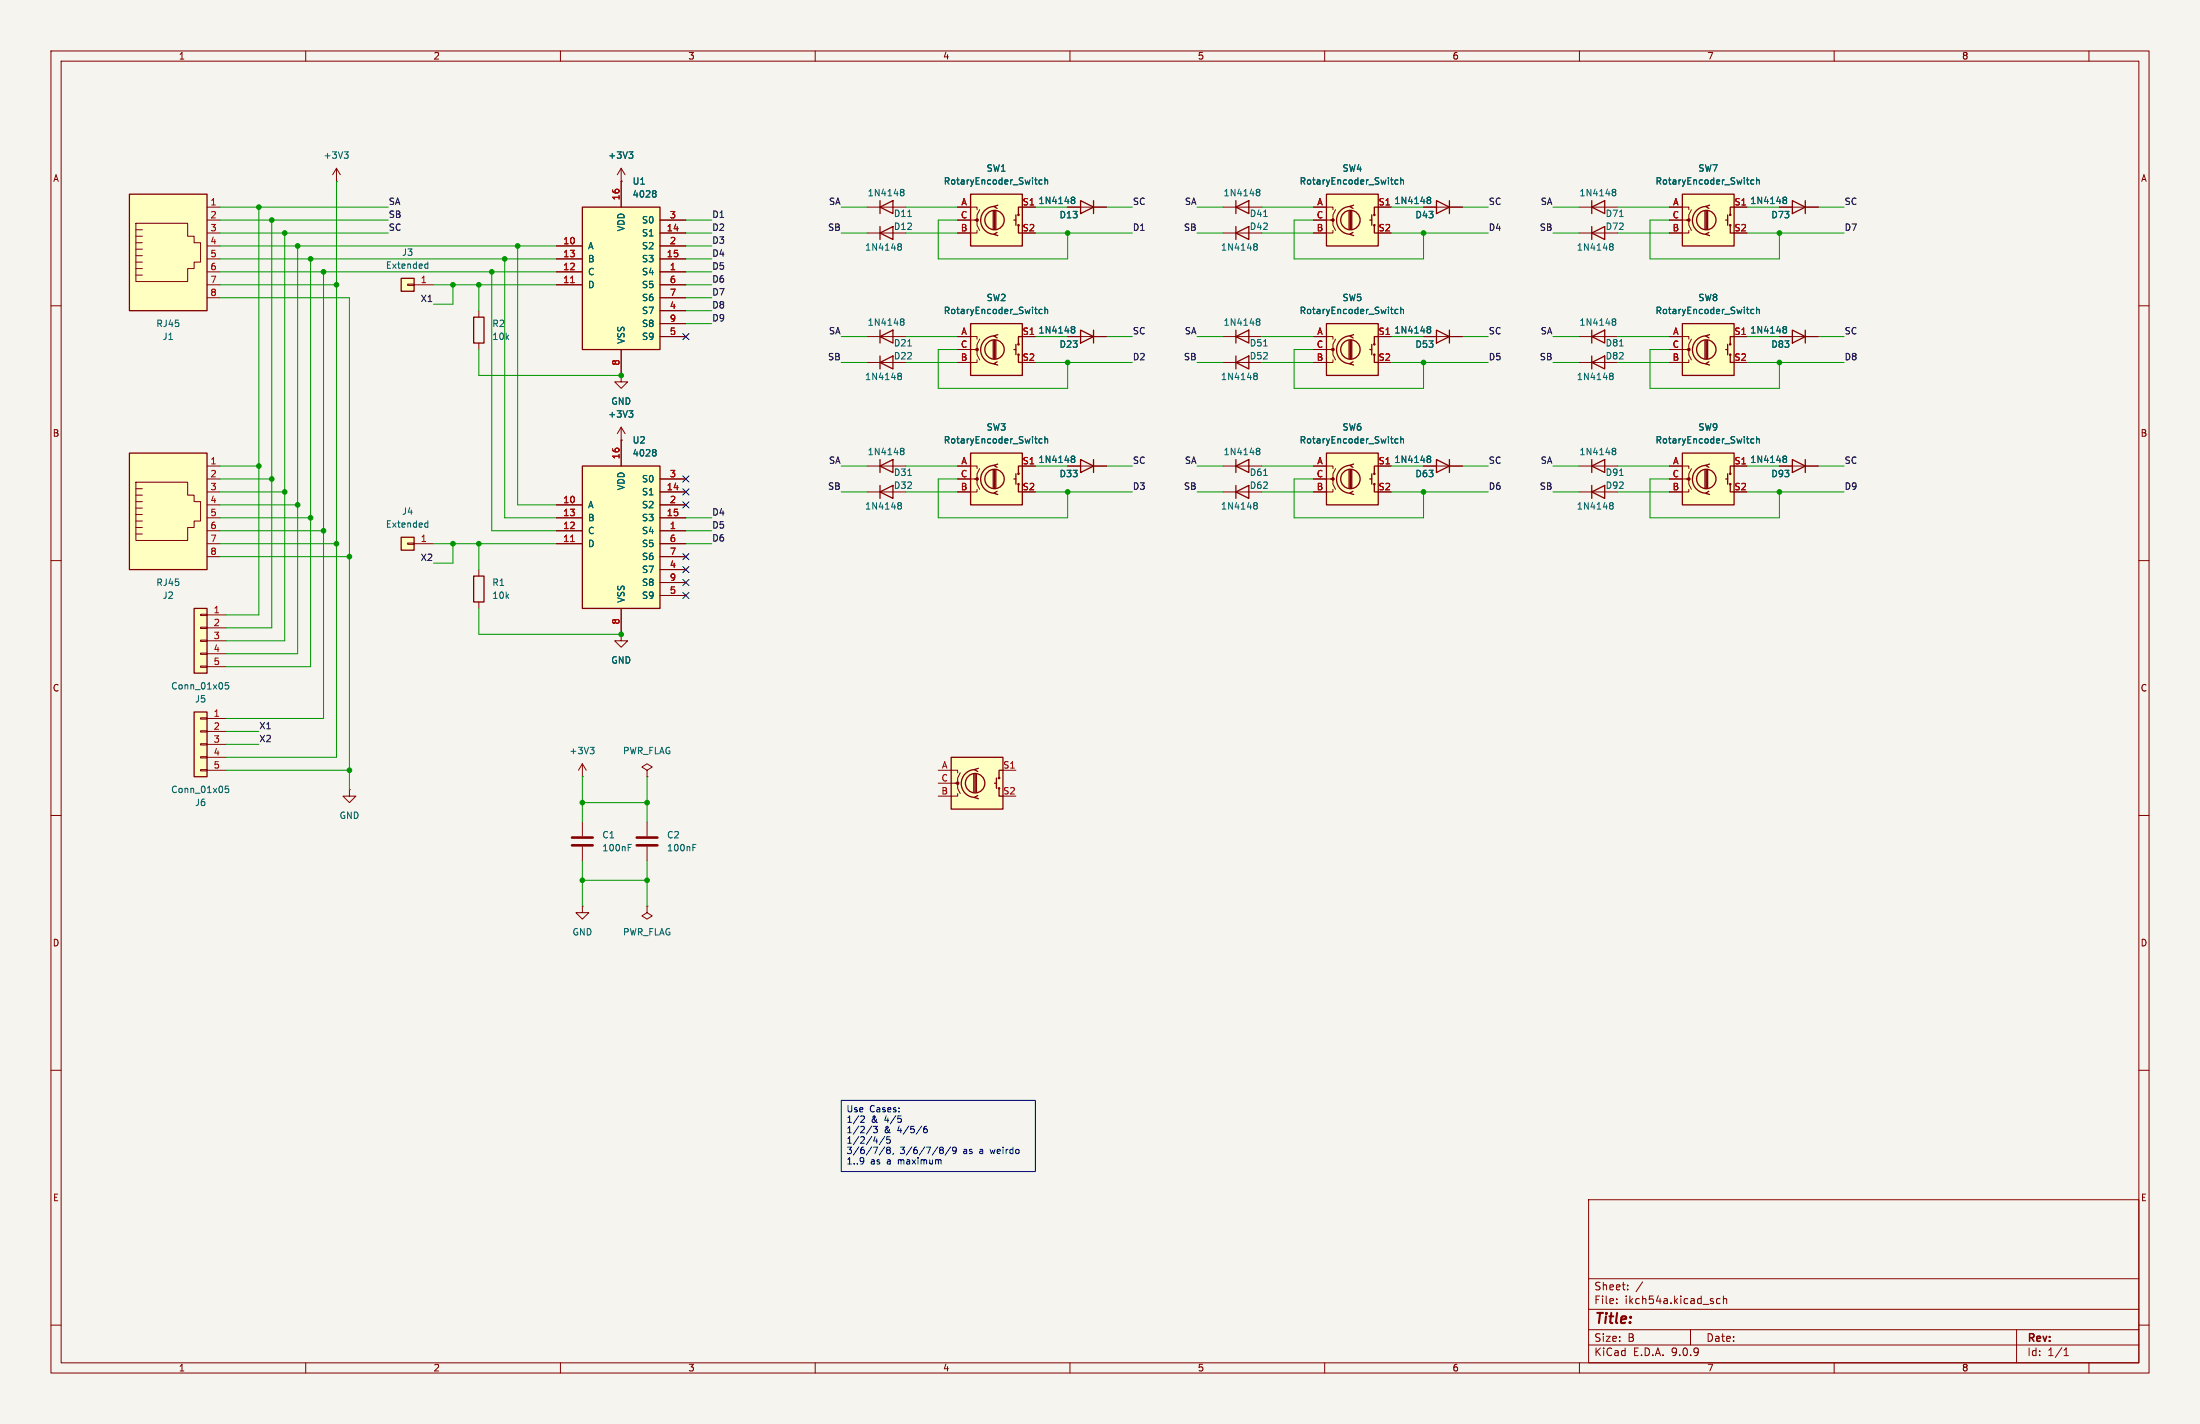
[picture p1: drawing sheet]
<svg xmlns="http://www.w3.org/2000/svg" width="432mm" height="279mm" viewBox="0 0 432 279" stroke-linecap="round" stroke-linejoin="round" font-family="sans-serif">
<path d="M0 0h431.8v279.4h-431.8z" fill="#f5f4ef" stroke="#f5f4ef" stroke-width=".2"/>
<g fill="none" stroke="#840000" stroke-width=".2">
<path d="M10 10h411.8v259.4h-411.8zM12 12h407.8v255.4h-407.8zM60 10v2M110 10v2M160 10v2M210 10v2M260 10v2M310 10v2M360 10v2M410 10v2M10 60h2M419.8 60h2"/>
<path d="M10 110h2M419.8 110h2M10 160h2M419.8 160h2M10 210h2M419.8 210h2M311.8 235.4h108v32h-108zM10 260h2M311.8 256.9h108M311.8 250.9h108M317.3 255.6v.2M317.3 254.9v.1"/>
<path d="M319.5 252.9v.2M319.5 252.2v.1M322.4 251.5l-1.3 1.9M337.6 254.9l-.4-.1-.3 .3 .1 .6h.6M338.3 254.9l.2-.1 .3 .1 .1 .9M338.3 254.3v1.5M419.8 260h2M60 267.4v2M110 267.4v2M160 267.4v2M210 267.4v2M260 267.4v2"/>
<path d="M310 267.4v2M311.8 263.9h108M311.8 260.9h108M331.8 260.9v3M360 267.4v2M395.8 260.9v6.5M405.1 266h.9M405.1 264.9l.4-.4v1.5M410 267.4v2"/>
</g>
<path d="M190.5 63.5h10.2v10.2h-10.2z" fill="#ffffc2"/>
<g fill="none" stroke="#840000" stroke-width=".25">
<path d="M190.5 63.5h10.2v10.2h-10.2zM194.9 66.8v3.6M195.2 65.9a2.73 2.73 0 0 0-2.7 2.7 2.73 2.73 0 0 0 2.7 2.8M195.2 66.8v3.6M195.5 66.8v3.6M195.7 71l-.6 .4 .7 .2M195.8 65.7l-.7 .2 .6 .4M199 68.6h.4M199.4 67.6v2M199.9 69.6v1.5h.8M200.7 66h-.8v1.6"/>
<circle cx="195.2" cy="68.6" r="1.9"/>
<circle cx="199.9" cy="67.6" r=".13"/>
<circle cx="199.9" cy="69.6" r=".13"/>
</g>
<path d="M188 66h3.8v.5M188 68.6h3.8v1l.5 1M191.8 70.6v.5h-3.8M192.3 66.5l-.5 1.1v1h-.5M200.7 66h2.5" fill="none" stroke="#840000" stroke-width=".2"/>
<circle cx="191.8" cy="68.6" r=".25" fill="#840000" stroke="#840000" stroke-width=".2"/>
<path d="M204.5 60.8l-.3-.1-.3 .2 .1 .6h.5M205.1 60.8h.5v.7M205.1 60.3v1.2" fill="none" stroke="#006464" stroke-width=".2"/>
<path d="M78.7 105.4h2.6v2.6h-2.6z" fill="#ffffc2"/>
<path d="M78.7 105.4h2.6v2.6h-2.6z" fill="none" stroke="#840000" stroke-width=".25"/>
<path d="M80 106.6h1.3v.2h-1.3zM81.3 106.7h3.8" fill="none" stroke="#840000" stroke-width=".2"/>
<path d="M83.6 102.6l.4 .1M84 102.2v1.2M84 103.4h-.4" fill="none" stroke="#006464" stroke-width=".2"/>
<path d="M260.3 88.9h10.2v10.2h-10.2z" fill="#ffffc2"/>
<g fill="none" stroke="#840000" stroke-width=".25">
<path d="M172.7 39.4v2.5M172.7 40.6l2.6-1.2v2.5zM260.3 88.9h10.2v10.2h-10.2zM264.8 92.2v3.6M265 91.3a2.73 2.73 0 0 0-2.7 2.7 2.73 2.73 0 0 0 2.7 2.8M265 92.2v3.6M265.3 92.2v3.6M265.6 96.4l-.7 .4 .8 .2M265.7 91.1l-.8 .2 .7 .4M268.9 94h.3M269.2 93v2M269.7 95v1.5h.8"/>
<path d="M270.5 91.4h-.8v1.6"/>
<circle cx="265" cy="94" r="1.9"/>
<circle cx="269.7" cy="95" r=".13"/>
<circle cx="269.7" cy="93" r=".13"/>
</g>
<path d="M170.2 40.6h7.6M257.8 91.4h3.8v.5M257.8 94h3.8v1l.5 1M261.6 96v.5h-3.8M262.1 91.9l-.5 1.1v1h-.5M270.5 91.4h2.5" fill="none" stroke="#840000" stroke-width=".2"/>
<circle cx="261.6" cy="94" r=".25" fill="#840000" stroke="#840000" stroke-width=".2"/>
<path d="M176.8 37.6l.2 .1M176.8 37.2h.4l.2 .1v.2l-.2 .2M177 37.7h.2M177 37.7l-.2 .1M177.2 37.7l.2 .2v.4l-.2 .1h-.4M178.2 42.5h.7M274.4 86.2l-.4-.1-.2 .2 .1 .6h.5M274.9 86.2h.5l.1 .7M274.9 85.7v1.2" fill="none" stroke="#006464" stroke-width=".2"/>
<path d="M38.1 119.4h2.5v12.7h-2.5z" fill="#ffffc2"/>
<path d="M212.1 39.4l2.5 1.2-2.5 1.3zM214.6 39.4v2.5M172.7 45.7l2.6-1.2v2.5zM172.7 44.5v2.5M172.7 66l2.6-1.2v2.5zM172.7 64.8v2.5M38.1 119.4h2.5v12.7h-2.5z" fill="none" stroke="#840000" stroke-width=".25"/>
<g fill="none" stroke="#840000" stroke-width=".2">
<path d="M170.2 45.7h5.1M209.5 40.6h7.7M170.2 66h7.6M39.4 120.5h1.2v.3h-1.2zM39.4 123.1h1.2v.2h-1.2zM39.4 125.6h1.2v.3h-1.2zM39.4 128.1h1.2v.3h-1.2zM39.4 130.7h1.2v.2h-1.2zM40.6 120.7h3.8M40.6 123.2h3.8M40.6 125.7h3.8M40.6 128.3h3.8"/>
<path d="M40.6 130.8h3.8"/>
</g>
<g fill="none" stroke="#006464" stroke-width=".2">
<path d="M210.4 39.2h.1M210.4 38.7h.3l.2 .1 .1 .2-.3 .2M210.5 39.2h.2M210.5 39.2l-.1 .1M210.7 39.2l.3 .3-.1 .3-.2 .1h-.3M176.3 48.3l.1 .1M176.3 47.9l.4-.1 .2 .1v.2l-.2 .3M176.4 48.4h.3M176.4 48.4h-.1M176.7 48.4l.2 .2v.4l-.2 .1-.4-.1M176.8 63l.2 .1M176.8 62.6h.4l.2 .1v.2l-.2 .2"/>
<path d="M177 63.1h.2M177 63.1l-.2 .1M177.2 63.1l.2 .2v.4l-.2 .1h-.4M178.2 67.9h.7M44.8 133.9h-.6v.6l.2-.1 .4 .1 .1 .2-.1 .4-.1 .1-.5-.1"/>
</g>
<path d="M190.5 38.1h10.2v10.2h-10.2z" fill="#ffffc2"/>
<g fill="none" stroke="#840000" stroke-width=".25">
<path d="M190.5 38.1h10.2v10.2h-10.2zM242.6 39.4v2.5M194.9 41.4v3.6M195.2 40.5a2.73 2.73 0 0 0-2.7 2.7 2.73 2.73 0 0 0 2.7 2.8M195.2 41.4v3.6M195.5 41.4v3.6M195.7 45.6l-.6 .4 .7 .2M195.8 40.3l-.7 .2 .6 .4M199 43.2h.4M199.4 42.2v2M199.9 44.2v1.5h.8M200.7 40.6h-.8v1.6"/>
<path d="M242.6 45.7l2.5-1.2v2.5zM242.6 40.6l2.5-1.2v2.5zM242.6 44.5v2.5M93 62.2h2v5.1h-2zM212.1 64.8l2.5 1.2-2.5 1.3zM214.6 64.8v2.5M281.9 90.2l2.6 1.2-2.6 1.3zM284.5 90.2v2.5"/>
<circle cx="195.2" cy="43.2" r="1.9"/>
<circle cx="199.9" cy="42.2" r=".13"/>
<circle cx="199.9" cy="44.2" r=".13"/>
</g>
<g fill="none" stroke="#840000" stroke-width=".2">
<path d="M66 35.6h.1M66 33l-.7 1.3M66 33l.8 1.3M66 33v2.6M188 40.6h3.8v.5M188 43.2h3.8v1l.5 1M191.8 45.2v.5h-3.8M192.3 41.1l-.5 1.1v1h-.5M200.7 40.6h2.5M240 40.6h7.6M240 45.7h5.1M94 61v1.2"/>
<path d="M94 67.3v1.3M209.5 66h7.7M279.4 91.4h7.6M114.3 152.4h.1M114.3 149.9l-.8 1.2M114.3 149.9l.8 1.2M114.3 149.9v2.5"/>
</g>
<circle cx="191.8" cy="43.2" r=".25" fill="#840000" stroke="#840000" stroke-width=".2"/>
<g fill="none" stroke="#006464" stroke-width=".2">
<path d="M67.6 29.8h.7l-.4 .5M68.1 30.3l.2 .2v.3l-.2 .3M204.5 35.4l-.3-.1-.3 .2 .1 .6h.5M205.1 35.4h.5v.7M205.1 34.9v1.2M246.7 37.6l.1 .1M246.7 37.2h.3l.2 .1 .1 .2-.3 .2M246.8 37.7h.2M246.8 37.7l-.1 .1M247 37.7l.3 .2-.1 .4-.2 .1h-.3M246.2 48.3l.1 .1M246.2 47.9l.3-.1 .2 .1 .1 .2-.3 .3"/>
<path d="M246.3 48.4h.2M246.3 48.4h-.1M246.5 48.4l.3 .2-.1 .4-.2 .1-.3-.1M248 42.5h.7M210.4 64.6h.1M210.4 64.1h.3l.2 .1 .1 .2-.3 .2M210.5 64.6h.2M210.5 64.6l-.1 .1M210.7 64.6l.3 .3-.1 .3-.2 .1h-.3M280.2 90h.1M280.2 89.5h.4l.2 .1v.2l-.2 .2M280.3 90h.3"/>
<path d="M280.3 90l-.1 .1M280.6 90l.2 .3v.3l-.2 .1h-.4M115.8 146.6h.8l-.4 .5M116.4 147.1l.2 .3v.3l-.2 .2"/>
</g>
<path d="M78.7 54.6h2.6v2.6h-2.6z" fill="#ffffc2"/>
<path d="M281.9 39.4l2.6 1.2-2.6 1.3zM284.5 39.4v2.5M78.7 54.6h2.6v2.6h-2.6zM281.9 64.8l2.6 1.2-2.6 1.3zM284.5 64.8v2.5" fill="none" stroke="#840000" stroke-width=".25"/>
<g fill="none" stroke="#840000" stroke-width=".2">
<path d="M121.9 35.6h.1M121.9 33v2.6M121.9 33l-.7 1.3M121.9 33l.8 1.3M80 55.8h1.3v.2h-1.3zM81.3 55.9h3.8M279.4 40.6h7.6M121.9 73.7v1.2h1.3l-1.3 1.3-1.3-1.3h1.3M121.9 73.7h.1M279.4 66h7.6M121.9 86.4h.1M121.9 83.8l-.7 1.3"/>
<path d="M121.9 83.8l.8 1.3M121.9 83.8v2.6M127 161.3v2.8M127 166.1v2.8"/>
</g>
<g fill="none" stroke="#006464" stroke-width=".2">
<path d="M123.4 29.8h.8l-.4 .5M124 30.3l.2 .2v.3l-.2 .3M280.2 39.2h.1M280.2 38.7h.4l.2 .1v.2l-.2 .2M280.3 39.2h.3M280.3 39.2l-.1 .1M280.6 39.2l.2 .3v.3l-.2 .1h-.4M83.6 51.8l.4 .1M84 51.4v1.2M84 52.6h-.4M280.2 64.1h.4l.2 .1v.2l-.2 .2M280.2 64.6h.1"/>
<path d="M280.3 64.6h.3M280.3 64.6l-.1 .1M280.6 64.6l.2 .3v.3l-.2 .1h-.4M123.4 80.6h.8l-.4 .5M124 81.1l.2 .2v.3l-.2 .3M136 166.3h.4M136 165.7h.6"/>
</g>
<path d="M125 164.3h4M125 165.9h4" fill="none" stroke="#840000" stroke-width=".51"/>
<path d="M25.4 88.9h15.2v22.9h-15.2z" fill="#ffffc2"/>
<g fill="none" stroke="#840000" stroke-width=".2">
<path d="M26.7 99.7h1.2M26.7 98.4h1.2M26.7 97.2h1.2M26.7 95.9h1.2M26.7 94.6h10.1v2.6h1.3v1.2h1.3v3.8h-1.3v1.3h-1.3v2.5h-10.1zM40.6 99.1h2.6M40.6 96.5h2.6M40.6 94h2.6M40.6 91.4h2.6M26.7 101h1.2M26.7 102.2h1.2M26.7 104.8h1.2"/>
<path d="M26.7 103.5h1.2M40.6 109.2h2.6M40.6 106.7h2.6M40.6 104.1h2.6M40.6 101.6h2.6"/>
</g>
<path d="M25.4 88.9h15.2v22.9h-15.2z" fill="none" stroke="#840000" stroke-width=".25"/>
<path d="M25.4 38.1h15.2v22.9h-15.2z" fill="#ffffc2"/>
<g fill="none" stroke="#840000" stroke-width=".2">
<path d="M26.7 50.2h1.2M26.7 48.9h1.2M26.7 47.6h1.2M26.7 46.4h1.2M26.7 45.1h1.2M26.7 43.8h10.1v2.6h1.3v1.2h1.3v3.8h-1.3v1.3h-1.3v2.5h-10.1zM26.7 51.4h1.2M26.7 54h1.2M26.7 52.7h1.2M40.6 58.4h2.6M40.6 55.9h2.6M40.6 53.3h2.6"/>
<path d="M40.6 50.8h2.6M40.6 48.3h2.6M40.6 45.7h2.6M40.6 43.2h2.6M40.6 40.6h2.6"/>
</g>
<path d="M25.4 38.1h15.2v22.9h-15.2z" fill="none" stroke="#840000" stroke-width=".25"/>
<path d="M114.3 40.6h15.2v28h-15.2z" fill="#ffffc2"/>
<path d="M114.3 40.6h15.2v28h-15.2zM351.8 90.2l2.5 1.2-2.5 1.3zM354.3 90.2v2.5" fill="none" stroke="#840000" stroke-width=".25"/>
<g fill="none" stroke="#840000" stroke-width=".2">
<path d="M121.9 35.6v5M109.2 48.3h5.1M109.2 50.8h5.1M109.2 53.3h5.1M109.2 55.9h5.1M129.5 48.3h5.1M129.5 50.8h5.1M129.5 53.3h5.1M129.5 55.9h5.1M129.5 43.2h5.1M129.5 45.7h5.1M129.5 58.4h5.1"/>
<path d="M121.9 68.6v5.1M129.5 61h5.1M129.5 63.5h5.1M129.5 66h5.1M349.2 91.4h7.7M114.3 177.8v1.3h1.3l-1.3 1.2-1.3-1.2h1.3M114.3 177.8h.1M114.3 161.3v2.8M114.3 166.1v2.8M127 177.8v1.3l1 .6-1 .6-1-.6 1-.6M127 177.8h.1"/>
</g>
<path d="M112 55.5h.7" fill="none" stroke="#a90000" stroke-width=".2"/>
<path d="M128.5 37.4l.3 .3-.3 .3 .3 .2v.2l-.3 .3M350.1 90h.1M350.1 89.5h.3l.2 .1 .1 .2-.3 .2M350.2 90h.2M350.2 90l-.1 .1M350.4 90l.3 .3-.1 .3-.2 .1h-.3M123.3 166.3h.4M123.3 165.7h.6" fill="none" stroke="#006464" stroke-width=".2"/>
<path d="M112.3 164.3h4M112.3 165.9h4" fill="none" stroke="#840000" stroke-width=".51"/>
<path d="M186.7 148.6h10.1v10.2h-10.1z" fill="#ffffc2"/>
<g fill="none" stroke="#840000" stroke-width=".25">
<path d="M242.6 71.1l2.5-1.2v2.5zM242.6 69.9v2.5M242.6 96.5l2.5-1.2v2.5zM242.6 95.3v2.5M186.7 148.6h10.1v10.2h-10.1zM191.1 151.9v3.5M191.4 151a2.73 2.73 0 0 0-2.7 2.7 2.73 2.73 0 0 0 2.7 2.8M191.4 151.9v3.5M191.6 151.9v3.5M191.9 156.1l-.6 .4 .7 .2M192 150.7l-.7 .3 .6 .4M195.2 153.7h.4"/>
<path d="M195.6 152.7v2M196.1 154.7v1.5h.7M196.8 151.1h-.7v1.6"/>
<circle cx="191.4" cy="153.7" r="1.9"/>
<circle cx="196.1" cy="154.7" r=".13"/>
<circle cx="196.1" cy="152.7" r=".13"/>
</g>
<path d="M240 71.1h5.1M240 96.5h5.1M121.9 124.5v1.2h1.3l-1.3 1.3-1.3-1.3h1.3M121.9 124.5h.1M127 151.1l1-.6-1-.6-1 .6 1 .6v1.3M127 152.4h.1M184.1 151.1h3.9v.5M184.1 153.7h3.9v1l.5 1M188 155.7v.5h-3.9M188.5 151.6l-.5 1.1v1h-.5M196.8 151.1h2.6" fill="none" stroke="#840000" stroke-width=".2"/>
<circle cx="188" cy="153.7" r=".25" fill="#840000" stroke="#840000" stroke-width=".2"/>
<path d="M246.2 73.7l.1 .1M246.2 73.3l.3-.1 .2 .1 .1 .2-.3 .3M246.3 73.8h.2M246.3 73.8h-.1M246.5 73.8l.3 .2-.1 .4-.2 .1-.3-.1M246.2 98.7l.3-.1 .2 .1 .1 .2-.3 .3M246.2 99.1l.1 .1M246.3 99.2h.2M246.3 99.2h-.1M246.5 99.2l.3 .2-.1 .4-.2 .1-.3-.1" fill="none" stroke="#006464" stroke-width=".2"/>
<path d="M38.1 139.7h2.5v12.7h-2.5z" fill="#ffffc2"/>
<path d="M242.6 91.4l2.5-1.2v2.5zM242.6 90.2v2.5M38.1 139.7h2.5v12.7h-2.5z" fill="none" stroke="#840000" stroke-width=".25"/>
<g fill="none" stroke="#840000" stroke-width=".2">
<path d="M240 91.4h7.6M39.4 140.8h1.2v.3h-1.2zM39.4 143.4h1.2v.2h-1.2zM39.4 145.9h1.2v.3h-1.2zM39.4 148.5h1.2v.2h-1.2zM39.4 151h1.2v.3h-1.2zM40.6 141h3.8M40.6 143.5h3.8M40.6 146.1h3.8M40.6 148.6h3.8M40.6 151.1h3.8M68.6 154.9v1.3h1.2l-1.2 1.3-1.3-1.3h1.3"/>
<path d="M68.6 154.9h.1"/>
</g>
<path d="M246.7 88.4l.1 .1M246.7 88h.3l.2 .1 .1 .2-.3 .2M246.8 88.5h.2M246.8 88.5l-.1 .1M247 88.5l.3 .2-.1 .4-.2 .1h-.3M248 93.3h.7M44.8 154.2h-.6v.7l.2-.2 .4 .1 .1 .2-.1 .4-.1 .1-.5-.1" fill="none" stroke="#006464" stroke-width=".2"/>
<path d="M114.3 91.4h15.2v28h-15.2z" fill="#ffffc2"/>
<path d="M312.4 71.1l2.6-1.2v2.5zM312.4 69.9v2.5M114.3 91.4h15.2v28h-15.2zM93 113h2v5.1h-2z" fill="none" stroke="#840000" stroke-width=".25"/>
<g fill="none" stroke="#840000" stroke-width=".2">
<path d="M309.9 71.1h5.1M109.2 99.1h5.1M121.9 86.4v5M129.5 99.1h5.1M129.5 94h5.1M129.5 96.5h5.1M94 111.8v1.2M94 118.1v1.3M109.2 101.6h5.1M109.2 104.1h5.1M109.2 106.7h5.1M121.9 119.4v5.1"/>
<path d="M129.5 101.6h5.1M129.5 104.1h5.1M129.5 106.7h5.1M129.5 109.2h5.1M129.5 111.8h5.1M129.5 114.3h5.1M129.5 116.8h5.1"/>
</g>
<path d="M112 106.3h.7" fill="none" stroke="#a90000" stroke-width=".2"/>
<path d="M316 73.7l.1 .1M316 73.3l.4-.1 .2 .1v.2l-.2 .3M316.1 73.8h.3M316.1 73.8h-.1M316.4 73.8l.2 .2v.4l-.2 .1-.4-.1M128.5 88.2l.3 .3-.3 .3 .3 .2v.2l-.3 .3" fill="none" stroke="#006464" stroke-width=".2"/>
<path d="M330.2 88.9h10.2v10.2h-10.2z" fill="#ffffc2"/>
<g fill="none" stroke="#840000" stroke-width=".25">
<path d="M312.4 39.4v2.5M351.8 39.4l2.5 1.2-2.5 1.3zM354.3 39.4v2.5M312.4 40.6l2.6-1.2v2.5zM312.4 45.7l2.6-1.2v2.5zM312.4 44.5v2.5M312.4 66l2.6-1.2v2.5zM312.4 64.8v2.5M351.8 64.8l2.5 1.2-2.5 1.3zM354.3 64.8v2.5M330.2 88.9h10.2v10.2h-10.2zM334.6 92.2v3.6"/>
<path d="M334.9 91.3a2.73 2.73 0 0 0-2.7 2.7 2.73 2.73 0 0 0 2.7 2.8M334.9 92.2v3.6M335.2 92.2v3.6M335.4 96.4l-.6 .4 .7 .2M335.5 91.1l-.7 .2 .6 .4M338.7 94h.4M339.1 93v2M339.6 95v1.5h.8M340.4 91.4h-.8v1.6"/>
<circle cx="334.9" cy="94" r="1.9"/>
<circle cx="339.6" cy="93" r=".13"/>
<circle cx="339.6" cy="95" r=".13"/>
</g>
<path d="M309.9 40.6h7.6M309.9 45.7h5.1M349.2 40.6h7.7M309.9 66h7.6M349.2 66h7.7M327.7 91.4h3.8v.5M327.7 94h3.8v1l.5 1M331.5 96v.5h-3.8M332 91.9l-.5 1.1v1h-.5M340.4 91.4h2.5" fill="none" stroke="#840000" stroke-width=".2"/>
<circle cx="331.5" cy="94" r=".25" fill="#840000" stroke="#840000" stroke-width=".2"/>
<g fill="none" stroke="#006464" stroke-width=".2">
<path d="M316.5 37.2h.4l.2 .1v.2l-.2 .2M316.5 37.6l.2 .1M316.7 37.7h.2M316.7 37.7l-.2 .1M316.9 37.7l.2 .2v.4l-.2 .1h-.4M350.1 38.7h.3l.2 .1 .1 .2-.3 .2M350.1 39.2h.1M350.2 39.2h.2M350.2 39.2l-.1 .1M350.4 39.2l.3 .3-.1 .3-.2 .1h-.3M316 48.3l.1 .1M316 47.9l.4-.1 .2 .1v.2l-.2 .3"/>
<path d="M316.1 48.4h.3M316.1 48.4h-.1M316.4 48.4l.2 .2v.4l-.2 .1-.4-.1M317.9 42.5h.7M316.5 63l.2 .1M316.5 62.6h.4l.2 .1v.2l-.2 .2M316.7 63.1h.2M316.7 63.1l-.2 .1M316.9 63.1l.2 .2v.4l-.2 .1h-.4M317.9 67.9h.7M350.1 64.6h.1M350.1 64.1h.3l.2 .1 .1 .2-.3 .2"/>
<path d="M350.2 64.6h.2M350.2 64.6l-.1 .1M350.4 64.6l.3 .3-.1 .3-.2 .1h-.3M344.2 86.2l-.3-.1-.3 .2 .1 .6h.5M344.8 86.2h.5v.7M344.8 85.7v1.2"/>
</g>
<path d="M330.2 63.5h10.2v10.2h-10.2z" fill="#ffffc2"/>
<g fill="none" stroke="#840000" stroke-width=".25">
<path d="M330.2 63.5h10.2v10.2h-10.2zM334.6 66.8v3.6M334.9 65.9a2.73 2.73 0 0 0-2.7 2.7 2.73 2.73 0 0 0 2.7 2.8M334.9 66.8v3.6M335.2 66.8v3.6M335.4 71l-.6 .4 .7 .2M335.5 65.7l-.7 .2 .6 .4M338.7 68.6h.4M339.1 67.6v2M339.6 69.6v1.5h.8M340.4 66h-.8v1.6"/>
<circle cx="334.9" cy="68.6" r="1.9"/>
<circle cx="339.6" cy="67.6" r=".13"/>
<circle cx="339.6" cy="69.6" r=".13"/>
</g>
<path d="M327.7 66h3.8v.5M327.7 68.6h3.8v1l.5 1M331.5 70.6v.5h-3.8M332 66.5l-.5 1.1v1h-.5M340.4 66h2.5" fill="none" stroke="#840000" stroke-width=".2"/>
<circle cx="331.5" cy="68.6" r=".25" fill="#840000" stroke="#840000" stroke-width=".2"/>
<path d="M344.2 60.8l-.3-.1-.3 .2 .1 .6h.5M344.8 60.8h.5v.7M344.8 60.3v1.2" fill="none" stroke="#006464" stroke-width=".2"/>
<path d="M330.2 38.1h10.2v10.2h-10.2z" fill="#ffffc2"/>
<g fill="none" stroke="#840000" stroke-width=".25">
<path d="M330.2 38.1h10.2v10.2h-10.2zM334.6 41.4v3.6M334.9 40.5a2.73 2.73 0 0 0-2.7 2.7 2.73 2.73 0 0 0 2.7 2.8M334.9 41.4v3.6M335.2 41.4v3.6M335.4 45.6l-.6 .4 .7 .2M335.5 40.3l-.7 .2 .6 .4M338.7 43.2h.4M339.1 42.2v2M339.6 44.2v1.5h.8M340.4 40.6h-.8v1.6"/>
<circle cx="334.9" cy="43.2" r="1.9"/>
<circle cx="339.6" cy="42.2" r=".13"/>
<circle cx="339.6" cy="44.2" r=".13"/>
</g>
<path d="M327.7 40.6h3.8v.5M327.7 43.2h3.8v1l.5 1M331.5 45.2v.5h-3.8M332 41.1l-.5 1.1v1h-.5M340.4 40.6h2.5" fill="none" stroke="#840000" stroke-width=".2"/>
<circle cx="331.5" cy="43.2" r=".25" fill="#840000" stroke="#840000" stroke-width=".2"/>
<path d="M344.2 35.4l-.3-.1-.3 .2 .1 .6h.5M344.8 35.4h.5v.7M344.8 34.9v1.2" fill="none" stroke="#006464" stroke-width=".2"/>
<path d="M190.5 88.9h10.2v10.2h-10.2z" fill="#ffffc2"/>
<g fill="none" stroke="#840000" stroke-width=".25">
<path d="M190.5 88.9h10.2v10.2h-10.2zM194.9 92.2v3.6M195.2 91.3a2.73 2.73 0 0 0-2.7 2.7 2.73 2.73 0 0 0 2.7 2.8M195.2 92.2v3.6M195.5 92.2v3.6M195.7 96.4l-.6 .4 .7 .2M195.8 91.1l-.7 .2 .6 .4M199 94h.4M199.4 93v2M199.9 95v1.5h.8M200.7 91.4h-.8v1.6M212.1 90.2l2.5 1.2-2.5 1.3z"/>
<path d="M214.6 90.2v2.5M312.4 91.4l2.6-1.2v2.5zM312.4 90.2v2.5"/>
<circle cx="195.2" cy="94" r="1.9"/>
<circle cx="199.9" cy="95" r=".13"/>
<circle cx="199.9" cy="93" r=".13"/>
</g>
<path d="M188 91.4h3.8v.5M188 94h3.8v1l.5 1M191.8 96v.5h-3.8M192.3 91.9l-.5 1.1v1h-.5M200.7 91.4h2.5M209.5 91.4h7.7M309.9 91.4h7.6" fill="none" stroke="#840000" stroke-width=".2"/>
<circle cx="191.8" cy="94" r=".25" fill="#840000" stroke="#840000" stroke-width=".2"/>
<g fill="none" stroke="#006464" stroke-width=".2">
<path d="M204.5 86.2l-.3-.1-.3 .2 .1 .6h.5M205.1 86.2h.5v.7M205.1 85.7v1.2M210.4 90h.1M210.4 89.5h.3l.2 .1 .1 .2-.3 .2M210.5 90h.2M210.5 90l-.1 .1M210.7 90l.3 .3-.1 .3-.2 .1h-.3M316.5 88.4l.2 .1M316.5 88h.4l.2 .1v.2l-.2 .2M316.7 88.5h.2M316.7 88.5l-.2 .1"/>
<path d="M316.9 88.5l.2 .2v.4l-.2 .1h-.4M317.9 93.3h.7"/>
</g>
<path d="M260.3 63.5h10.2v10.2h-10.2z" fill="#ffffc2"/>
<g fill="none" stroke="#840000" stroke-width=".25">
<path d="M260.3 63.5h10.2v10.2h-10.2zM264.8 66.8v3.6M265 65.9a2.73 2.73 0 0 0-2.7 2.7 2.73 2.73 0 0 0 2.7 2.8M265 66.8v3.6M265.3 66.8v3.6M265.6 71l-.7 .4 .8 .2M265.7 65.7l-.8 .2 .7 .4M268.9 68.6h.3M269.2 67.6v2M269.7 69.6v1.5h.8M270.5 66h-.8v1.6"/>
<circle cx="265" cy="68.6" r="1.9"/>
<circle cx="269.7" cy="67.6" r=".13"/>
<circle cx="269.7" cy="69.6" r=".13"/>
</g>
<path d="M257.8 66h3.8v.5M257.8 68.6h3.8v1l.5 1M261.6 70.6v.5h-3.8M262.1 66.5l-.5 1.1v1h-.5M270.5 66h2.5" fill="none" stroke="#840000" stroke-width=".2"/>
<circle cx="261.6" cy="68.6" r=".25" fill="#840000" stroke="#840000" stroke-width=".2"/>
<path d="M274.4 60.8l-.4-.1-.2 .2 .1 .6h.5M274.9 60.8h.5l.1 .7M274.9 60.3v1.2" fill="none" stroke="#006464" stroke-width=".2"/>
<path d="M260.3 38.1h10.2v10.2h-10.2z" fill="#ffffc2"/>
<g fill="none" stroke="#840000" stroke-width=".25">
<path d="M260.3 38.1h10.2v10.2h-10.2zM264.8 41.4v3.6M265 40.5a2.73 2.73 0 0 0-2.7 2.7 2.73 2.73 0 0 0 2.7 2.8M265 41.4v3.6M265.3 41.4v3.6M265.6 45.6l-.7 .4 .8 .2M265.7 40.3l-.8 .2 .7 .4M268.9 43.2h.3M269.2 42.2v2M269.7 44.2v1.5h.8M270.5 40.6h-.8v1.6M172.7 71.1l2.6-1.2v2.5z"/>
<path d="M172.7 69.9v2.5M242.6 66l2.5-1.2v2.5zM242.6 64.8v2.5M172.7 91.4l2.6-1.2v2.5zM172.7 96.5l2.6-1.2v2.5zM172.7 90.2v2.5M172.7 95.3v2.5M312.4 96.5l2.6-1.2v2.5zM312.4 95.3v2.5"/>
<circle cx="265" cy="43.2" r="1.9"/>
<circle cx="269.7" cy="42.2" r=".13"/>
<circle cx="269.7" cy="44.2" r=".13"/>
</g>
<g fill="none" stroke="#840000" stroke-width=".2">
<path d="M121.9 35.6h.1M121.9 35.6v5M109.2 48.3h5.1M109.2 50.8h5.1M109.2 53.3h5.1M109.2 55.9h5.1M129.5 43.2h5.1M129.5 45.7h5.1M129.5 48.3h5.1M129.5 50.8h5.1M129.5 53.3h5.1M129.5 55.9h5.1"/>
<path d="M129.5 58.4h5.1M188 40.6h2.5M188 43.2h2.5M188 45.7h2.5M200.7 40.6h2.5M209.5 40.6h2.6M214.6 40.6h2.6M257.8 40.6h3.8v.5M257.8 43.2h3.8v1l.5 1M261.6 45.2v.5h-3.8M262.1 41.1l-.5 1.1v1h-.5M270.5 40.6h2.5"/>
<path d="M279.4 40.6h2.5M284.5 40.6h2.5M327.7 40.6h2.5M327.7 43.2h2.5M327.7 45.7h2.5M340.4 40.6h2.5M349.2 40.6h2.6M354.3 40.6h2.6M121.9 73.7h.1M121.9 68.6v5.1M129.5 66h5.1M129.5 61h5.1"/>
<path d="M129.5 63.5h5.1M170.2 71.1h5.1M188 66h2.5M188 71.1h2.5M188 68.6h2.5M200.7 66h2.5M209.5 66h2.6M214.6 66h2.6M240 66h7.6M257.8 66h2.5M257.8 71.1h2.5M257.8 68.6h2.5"/>
<path d="M270.5 66h2.5M279.4 66h2.5M284.5 66h2.5M327.7 66h2.5M327.7 71.1h2.5M327.7 68.6h2.5M340.4 66h2.5M349.2 66h2.6M354.3 66h2.6M109.2 99.1h5.1M121.9 86.4h.1M121.9 86.4v5"/>
<path d="M129.5 96.5h5.1M129.5 99.1h5.1M129.5 94h5.1M170.2 96.5h5.1M170.2 91.4h7.6M188 96.5h2.5M188 91.4h2.5M188 94h2.5M200.7 91.4h2.5M209.5 91.4h2.6M214.6 91.4h2.6M257.8 96.5h2.5"/>
<path d="M257.8 91.4h2.5M257.8 94h2.5M270.5 91.4h2.5M279.4 91.4h2.5M284.5 91.4h2.5M309.9 96.5h5.1M327.7 96.5h2.5M327.7 91.4h2.5M327.7 94h2.5M340.4 91.4h2.5M349.2 91.4h2.6M354.3 91.4h2.6"/>
<path d="M109.2 101.6h5.1M109.2 104.1h5.1M109.2 106.7h5.1M121.9 119.4v5.1M129.5 101.6h5.1M129.5 104.1h5.1M129.5 106.7h5.1M129.5 109.2h5.1M129.5 111.8h5.1M129.5 114.3h5.1M129.5 116.8h5.1M121.9 124.5h.1"/>
</g>
<circle cx="261.6" cy="43.2" r=".25" fill="#840000" stroke="#840000" stroke-width=".2"/>
<g fill="none" stroke="#006464" stroke-width=".2">
<path d="M123.4 29.8h.8l-.4 .5M124 30.3l.2 .2v.3l-.2 .3M128.5 37.4l.3 .3-.3 .3 .3 .2v.2l-.3 .3M204.5 35.4l-.3-.1-.3 .2 .1 .6h.5M205.1 35.4h.5v.7M205.1 34.9v1.2M210.4 39.2h.1M210.4 38.7h.3l.2 .1 .1 .2-.3 .2M210.5 39.2h.2M210.5 39.2l-.1 .1M210.7 39.2l.3 .3-.1 .3-.2 .1h-.3M274.4 35.4l-.4-.1-.2 .2 .1 .6h.5"/>
<path d="M274.9 35.4h.5l.1 .7M274.9 34.9v1.2M280.2 38.7h.4l.2 .1v.2l-.2 .2M280.2 39.2h.1M280.3 39.2h.3M280.3 39.2l-.1 .1M280.6 39.2l.2 .3v.3l-.2 .1h-.4M344.2 35.4l-.3-.1-.3 .2 .1 .6h.5M344.8 35.4h.5v.7M344.8 34.9v1.2M350.1 38.7h.3l.2 .1 .1 .2-.3 .2M350.1 39.2h.1"/>
<path d="M350.2 39.2h.2M350.2 39.2l-.1 .1M350.4 39.2l.3 .3-.1 .3-.2 .1h-.3M176.3 73.7l.1 .1M176.3 73.3l.4-.1 .2 .1v.2l-.2 .3M176.4 73.8h.3M176.4 73.8h-.1M176.7 73.8l.2 .2v.4l-.2 .1-.4-.1M204.5 60.8l-.3-.1-.3 .2 .1 .6h.5M205.1 60.3v1.2M205.1 60.8h.5v.7M210.4 64.1h.3l.2 .1 .1 .2-.3 .2"/>
<path d="M210.4 64.6h.1M210.5 64.6h.2M210.5 64.6l-.1 .1M210.7 64.6l.3 .3-.1 .3-.2 .1h-.3M246.7 63l.1 .1M246.7 62.6h.3l.2 .1 .1 .2-.3 .2M246.8 63.1h.2M246.8 63.1l-.1 .1M247 63.1l.3 .2-.1 .4-.2 .1h-.3M248 67.9h.7M274.4 60.8l-.4-.1-.2 .2 .1 .6h.5M274.9 60.3v1.2"/>
<path d="M274.9 60.8h.5l.1 .7M280.2 64.1h.4l.2 .1v.2l-.2 .2M280.2 64.6h.1M280.3 64.6h.3M280.3 64.6l-.1 .1M280.6 64.6l.2 .3v.3l-.2 .1h-.4M344.2 60.8l-.3-.1-.3 .2 .1 .6h.5M344.8 60.8h.5v.7M344.8 60.3v1.2M350.1 64.1h.3l.2 .1 .1 .2-.3 .2M350.1 64.6h.1M350.2 64.6h.2"/>
<path d="M350.2 64.6l-.1 .1M350.4 64.6l.3 .3-.1 .3-.2 .1h-.3M123.4 80.6h.8l-.4 .5M124 81.1l.2 .2v.3l-.2 .3M128.5 88.2l.3 .3-.3 .3 .3 .2v.2l-.3 .3M176.3 98.7l.4-.1 .2 .1v.2l-.2 .3M176.3 99.1l.1 .1M176.4 99.2h.3M176.4 99.2h-.1M176.7 99.2l.2 .2v.4l-.2 .1-.4-.1M176.8 88.4l.2 .1M176.8 88h.4l.2 .1v.2l-.2 .2"/>
<path d="M177 88.5h.2M177 88.5l-.2 .1M177.2 88.5l.2 .2v.4l-.2 .1h-.4M178.2 93.3h.7M204.5 86.2l-.3-.1-.3 .2 .1 .6h.5M205.1 86.2h.5v.7M205.1 85.7v1.2M210.4 89.5h.3l.2 .1 .1 .2-.3 .2M210.4 90h.1M210.5 90h.2M210.5 90l-.1 .1M210.7 90l.3 .3-.1 .3-.2 .1h-.3"/>
<path d="M274.4 86.2l-.4-.1-.2 .2 .1 .6h.5M274.9 85.7v1.2M274.9 86.2h.5l.1 .7M280.2 90h.1M280.2 89.5h.4l.2 .1v.2l-.2 .2M280.3 90h.3M280.3 90l-.1 .1M280.6 90l.2 .3v.3l-.2 .1h-.4M316 98.7l.4-.1 .2 .1v.2l-.2 .3M316 99.1l.1 .1M316.1 99.2h.3M316.1 99.2h-.1"/>
<path d="M316.4 99.2l.2 .2v.4l-.2 .1-.4-.1M344.2 86.2l-.3-.1-.3 .2 .1 .6h.5M344.8 86.2h.5v.7M344.8 85.7v1.2M350.1 89.5h.3l.2 .1 .1 .2-.3 .2M350.1 90h.1M350.2 90h.2M350.2 90l-.1 .1M350.4 90l.3 .3-.1 .3-.2 .1h-.3"/>
</g>
<g fill="none" stroke="#009600" stroke-width=".2">
<path d="M66 35.6v113h-21.6M43.2 50.8h66M43.2 45.7h33M43.2 53.3h66M43.2 55.9h22.8M43.2 58.4h25.4v96.5M43.2 48.3h66M43.2 40.6h33M43.2 43.2h33M50.8 40.6v80.1h-6.4M53.3 43.2v80h-8.9M55.9 45.7v80h-11.5"/>
<path d="M58.4 48.3v80h-14M61 50.8v80h-16.6M63.5 53.3v87.7h-19.1M85.1 55.9h24.1M88.9 55.9v3.8h-3.8M94 55.9v5.1M96.5 53.3v50.8h12.7M99.1 50.8v50.8h10.1M101.6 48.3v50.8h7.6M134.6 50.8h5.1M134.6 45.7h5.1M134.6 53.3h5.1"/>
<path d="M134.6 55.9h5.1M134.6 58.4h5.1M134.6 48.3h5.1M134.6 43.2h5.1M165.1 45.7h5.1M165.1 40.6h5.1M177.8 45.7h10.2M177.8 40.6h10.2M188 43.2h-3.9v7.6h25.4v-5.1M203.2 45.7h19M203.2 40.6h6.3M217.2 40.6h5"/>
<path d="M234.9 45.7h5.1M234.9 40.6h5.1M247.6 45.7h10.2M247.6 40.6h10.2M257.8 43.2h-3.8v7.6h25.4v-5.1M273 45.7h19.1M273 40.6h6.4M287 40.6h5.1M304.8 45.7h5.1M304.8 40.6h5.1M317.5 45.7h10.2M317.5 40.6h10.2"/>
<path d="M327.7 43.2h-3.9v7.6h25.4v-5.1M342.9 45.7h19M342.9 40.6h6.3M356.9 40.6h5M94 68.6v5.1h27.9M134.6 61h5.1M134.6 63.5h5.1M165.1 71.1h5.1M165.1 66h5.1M177.8 71.1h10.2M177.8 66h10.2M188 68.6h-3.9v7.6h25.4v-5.1"/>
<path d="M203.2 71.1h19M203.2 66h6.3M217.2 66h5M234.9 71.1h5.1M234.9 66h5.1M247.6 71.1h10.2M247.6 66h10.2M257.8 68.6h-3.8v7.6h25.4v-5.1M273 71.1h19.1M273 66h6.4M287 66h5.1M304.8 71.1h5.1"/>
<path d="M304.8 66h5.1M317.5 71.1h10.2M317.5 66h10.2M327.7 68.6h-3.9v7.6h25.4v-5.1M342.9 71.1h19M342.9 66h6.3M356.9 66h5M43.2 96.5h12.7M43.2 91.4h7.6M43.2 94h10.1M43.2 99.1h15.2M165.1 96.5h5.1"/>
<path d="M165.1 91.4h5.1M177.8 96.5h10.2M177.8 91.4h10.2M188 94h-3.9v7.6h25.4v-5.1M203.2 96.5h19M203.2 91.4h6.3M217.2 91.4h5M234.9 96.5h5.1M234.9 91.4h5.1M247.6 96.5h10.2M247.6 91.4h10.2M257.8 94h-3.8v7.6h25.4v-5.1"/>
<path d="M273 96.5h19.1M273 91.4h6.4M287 91.4h5.1M304.8 96.5h5.1M304.8 91.4h5.1M317.5 96.5h10.2M317.5 91.4h10.2M327.7 94h-3.9v7.6h25.4v-5.1M342.9 96.5h19M342.9 91.4h6.3M356.9 91.4h5M43.2 101.6h17.8"/>
<path d="M43.2 106.7h22.8M43.2 104.1h20.3M43.2 109.2h25.4M85.1 106.7h24.1M88.9 106.7v3.8h-3.8M94 106.7v5.1M94 119.4v5.1h27.9M134.6 101.6h5.1M134.6 106.7h5.1M134.6 104.1h5.1M44.4 146.1h6.4M44.4 143.5h6.4"/>
<path d="M44.4 151.1h24.2M114.3 152.4v8.9M114.3 157.5h12.7M127 152.4v8.9M114.3 172.7h12.7M114.3 168.9v8.9M127 168.9v8.9"/>
</g>
<g fill="none" stroke="#000084" stroke-width=".2">
<path d="M134 65.4l1.2 1.2M135.2 65.4l-1.2 1.2M134 93.4l1.2 1.2M134 95.9l1.2 1.2M134 98.5l1.2 1.2M135.2 93.4l-1.2 1.2M135.2 95.9l-1.2 1.2M135.2 98.5l-1.2 1.2M134 108.6l1.2 1.2M134 111.2l1.2 1.2M134 113.7l1.2 1.2M134 116.2l1.2 1.2"/>
<path d="M135.2 108.6l-1.2 1.2M135.2 111.2l-1.2 1.2M135.2 113.7l-1.2 1.2M135.2 116.2l-1.2 1.2"/>
</g>
<g fill="none" stroke="#0000c2" stroke-width=".2">
<path d="M165.1 215.9h38.1v14h-38.1zM169.7 219.2l-.1 .3-.7 .7h.8M176.3 218.9h.6M176.7 219.4l.2 .3v.3l-.2 .2M171.1 220.9l-1.1 1.7M171.5 223.9h.8M172.1 223.5v.8M172.2 221l-.4 .5 .3 .1v.5l-.1 .2-.6-.2M173.7 223l-1.1 1.6M173.7 225l-1.1 1.7M174.1 223l-.1 .6 .2-.1 .4 .1 .1 .5-.2 .2-.5-.1M174.3 225.6l-.3-.2 .3-.3h.2l.2 .2-.2 .3"/>
<path d="M174.3 225.6l-.3 .3 .1 .3 .2 .2 .3-.1 .1-.2v-.2l-.2-.3M174.3 225.6h.2M175.3 226.3l-.1 .2M180.9 220.9l-1.1 1.7M181.9 221l-.4 .1-.2 .2v.7l.2 .3 .4-.2 .1-.4-.1-.2h-.4l-.2 .2M184.7 227.6v.8M184.7 225.6l-.3-.2 .3-.3h.2l.2 .2-.2 .3M184.7 225.6h.2M184.7 225.6l-.3 .3 .1 .3 .2 .2 .3-.1 .1-.2v-.2l-.2-.3M186.6 225l-1.1 1.7M187.7 225.6l-.3 .3-.3-.1-.1-.2v-.4l.4-.1 .3 .2-.1 .8-.2 .2-.3 .1"/>
</g>
<path d="M112 55.5h.7M112 106.3h.7" fill="none" stroke="#a90000" stroke-width=".2"/>
<g fill="#009600" stroke="#009600" stroke-width=".2">
<circle cx="94" cy="55.9" r=".46"/>
<circle cx="88.9" cy="55.9" r=".46"/>
<circle cx="101.6" cy="48.3" r=".46"/>
<circle cx="96.5" cy="53.3" r=".46"/>
<circle cx="99.1" cy="50.8" r=".46"/>
<circle cx="50.8" cy="40.6" r=".46"/>
<circle cx="53.3" cy="43.2" r=".46"/>
<circle cx="61" cy="50.8" r=".46"/>
<circle cx="58.4" cy="48.3" r=".46"/>
<circle cx="55.9" cy="45.7" r=".46"/>
<circle cx="63.5" cy="53.3" r=".46"/>
<circle cx="121.9" cy="124.5" r=".46"/>
<circle cx="94" cy="106.7" r=".46"/>
<circle cx="68.6" cy="151.1" r=".46"/>
<circle cx="68.6" cy="109.2" r=".46"/>
<circle cx="61" cy="101.6" r=".46"/>
<circle cx="63.5" cy="104.1" r=".46"/>
<circle cx="66" cy="106.7" r=".46"/>
<circle cx="55.9" cy="96.5" r=".46"/>
<circle cx="53.3" cy="94" r=".46"/>
<circle cx="58.4" cy="99.1" r=".46"/>
<circle cx="50.8" cy="91.4" r=".46"/>
<circle cx="66" cy="55.9" r=".46"/>
<circle cx="121.9" cy="73.7" r=".46"/>
<circle cx="88.9" cy="106.7" r=".46"/>
<circle cx="114.3" cy="172.7" r=".46"/>
<circle cx="114.3" cy="157.5" r=".46"/>
<circle cx="127" cy="172.7" r=".46"/>
<circle cx="127" cy="157.5" r=".46"/>
<circle cx="279.4" cy="71.1" r=".46"/>
<circle cx="279.4" cy="96.5" r=".46"/>
<circle cx="209.5" cy="45.7" r=".46"/>
<circle cx="279.4" cy="45.7" r=".46"/>
<circle cx="209.5" cy="71.1" r=".46"/>
<circle cx="209.5" cy="96.5" r=".46"/>
<circle cx="349.2" cy="45.7" r=".46"/>
<circle cx="349.2" cy="71.1" r=".46"/>
<circle cx="349.2" cy="96.5" r=".46"/>
</g>
<text font-size="2.8" fill="#840000" x="312.8" y="260.3">Title:</text>
<g font-size="2.1" fill="#840000">
<text x="312.8" y="256.1">File:</text>
<text x="312.8" y="253.4">Sheet:</text>
<text x="318.9" y="256.1">ikch54a.kicad_sch</text>
<text x="312.8" y="263.5">Size:</text>
<text x="319.5" y="263.5">B</text>
<text x="334.8" y="263.5">Date:</text>
<text x="397.8" y="263.7">Rev:</text>
<text x="312.8" y="266.3">KiCad</text>
<text x="320.5" y="266.3">E.D.A.</text>
<text x="328.1" y="266.3">9.0.9</text>
<text x="397.8" y="266.3">Id:</text>
<text x="401.9" y="266.3">1/1</text>
</g>
<g font-size="1.8" fill="#840000">
<text x="35" y="11.9">1</text>
<text x="85" y="11.9">2</text>
<text x="135" y="11.9">3</text>
<text x="185" y="11.9">4</text>
<text x="235" y="11.9">5</text>
<text x="285" y="11.9">6</text>
<text x="335" y="11.9">7</text>
<text x="385" y="11.9">8</text>
<text x="10.3" y="35.9">A</text>
<text x="420.1" y="35.9">A</text>
<text x="10.3" y="85.9">B</text>
<text x="420.1" y="85.9">B</text>
<text x="10.3" y="135.9">C</text>
<text x="420.1" y="135.9">C</text>
<text x="10.3" y="185.9">D</text>
<text x="420.1" y="185.9">D</text>
<text x="10.3" y="235.9">E</text>
<text x="420.1" y="235.9">E</text>
<text x="35" y="269.3">1</text>
<text x="85" y="269.3">2</text>
<text x="135" y="269.3">3</text>
<text x="185" y="269.3">4</text>
<text x="235" y="269.3">5</text>
<text x="285" y="269.3">6</text>
<text x="335" y="269.3">7</text>
<text x="385" y="269.3">8</text>
</g>
<g font-size="1.8" fill="#006464">
<text x="63.4" y="31.3">+3V3</text>
<text x="119.3" y="31.3">+3V3</text>
<text x="193.5" y="33.9">SW1</text>
<text x="263.4" y="33.9">SW4</text>
<text x="333.2" y="33.9">SW7</text>
<text x="124.1" y="36.4">U1</text>
<text x="124.1" y="39">4028</text>
<text x="170.2" y="38.7">1N4148</text>
<text x="185.1" y="36.4">RotaryEncoder_Switch</text>
<text x="203.7" y="40.2">1N4148</text>
<text x="240" y="38.7">1N4148</text>
<text x="255" y="36.4">RotaryEncoder_Switch</text>
<text x="273.6" y="40.2">1N4148</text>
<text x="309.9" y="38.7">1N4148</text>
<text x="324.8" y="36.4">RotaryEncoder_Switch</text>
<text x="343.4" y="40.2">1N4148</text>
<text x="122.8" y="45.5" transform="rotate(-90 122.8 45.5)">VDD</text>
<text x="125.9" y="44">S0</text>
<text x="125.9" y="46.6">S1</text>
<text x="175.3" y="42.8">D11</text>
<text x="175.3" y="45.3">D12</text>
<text x="207.9" y="43">D13</text>
<text x="245.2" y="45.3">D42</text>
<text x="245.2" y="42.8">D41</text>
<text x="277.7" y="43">D43</text>
<text x="315" y="42.8">D71</text>
<text x="315" y="45.3">D72</text>
<text x="347.6" y="43">D73</text>
<text x="75.6" y="52.9">Extended</text>
<text x="78.8" y="50.4">J3</text>
<text x="115.3" y="49.1">A</text>
<text x="115.3" y="51.7">B</text>
<text x="125.9" y="49.1">S2</text>
<text x="125.9" y="51.7">S3</text>
<text x="169.7" y="49.4">1N4148</text>
<text x="239.5" y="49.4">1N4148</text>
<text x="309.4" y="49.4">1N4148</text>
<text x="115.3" y="54.2">C</text>
<text x="115.3" y="56.7">D</text>
<text x="125.9" y="54.2">S4</text>
<text x="125.9" y="56.7">S5</text>
<text x="125.9" y="59.3">S6</text>
<text x="193.5" y="59.3">SW2</text>
<text x="263.4" y="59.3">SW5</text>
<text x="333.2" y="59.3">SW8</text>
<text x="30.6" y="64.4">RJ45</text>
<text x="96.5" y="64.4">R2</text>
<text x="125.9" y="61.8">S7</text>
<text x="125.9" y="64.4">S8</text>
<text x="170.2" y="64.1">1N4148</text>
<text x="185.1" y="61.8">RotaryEncoder_Switch</text>
<text x="203.7" y="65.6">1N4148</text>
<text x="240" y="64.1">1N4148</text>
<text x="255" y="61.8">RotaryEncoder_Switch</text>
<text x="273.6" y="65.6">1N4148</text>
<text x="309.9" y="64.1">1N4148</text>
<text x="324.8" y="61.8">RotaryEncoder_Switch</text>
<text x="343.4" y="65.6">1N4148</text>
<text x="31.8" y="66.9">J1</text>
<text x="96.5" y="66.9">10k</text>
<text x="122.8" y="67.6" transform="rotate(-90 122.8 67.6)">VSS</text>
<text x="125.9" y="66.9">S9</text>
<text x="175.3" y="68.2">D21</text>
<text x="175.3" y="70.7">D22</text>
<text x="207.9" y="68.4">D23</text>
<text x="245.2" y="70.7">D52</text>
<text x="245.2" y="68.2">D51</text>
<text x="277.7" y="68.4">D53</text>
<text x="315" y="70.7">D82</text>
<text x="315" y="68.2">D81</text>
<text x="347.6" y="68.4">D83</text>
<text x="169.7" y="74.8">1N4148</text>
<text x="239.5" y="74.8">1N4148</text>
<text x="309.4" y="74.8">1N4148</text>
<text x="119.3" y="82.1">+3V3</text>
<text x="119.9" y="79.6">GND</text>
<text x="124.1" y="87.2">U2</text>
<text x="124.1" y="89.8">4028</text>
<text x="170.2" y="89.5">1N4148</text>
<text x="185.1" y="87.2">RotaryEncoder_Switch</text>
<text x="193.5" y="84.7">SW3</text>
<text x="240" y="89.5">1N4148</text>
<text x="255" y="87.2">RotaryEncoder_Switch</text>
<text x="263.4" y="84.7">SW6</text>
<text x="309.9" y="89.5">1N4148</text>
<text x="324.8" y="87.2">RotaryEncoder_Switch</text>
<text x="333.2" y="84.7">SW9</text>
<text x="125.9" y="94.8">S0</text>
<text x="175.3" y="93.6">D31</text>
<text x="203.7" y="91">1N4148</text>
<text x="207.9" y="93.8">D33</text>
<text x="245.2" y="93.6">D61</text>
<text x="273.6" y="91">1N4148</text>
<text x="277.7" y="93.8">D63</text>
<text x="315" y="93.6">D91</text>
<text x="343.4" y="91">1N4148</text>
<text x="347.6" y="93.8">D93</text>
<text x="78.8" y="101.2">J4</text>
<text x="115.3" y="99.9">A</text>
<text x="122.8" y="96.3" transform="rotate(-90 122.8 96.3)">VDD</text>
<text x="125.9" y="97.4">S1</text>
<text x="125.9" y="99.9">S2</text>
<text x="169.7" y="100.2">1N4148</text>
<text x="175.3" y="96.1">D32</text>
<text x="239.5" y="100.2">1N4148</text>
<text x="245.2" y="96.1">D62</text>
<text x="309.4" y="100.2">1N4148</text>
<text x="315" y="96.1">D92</text>
<text x="75.6" y="103.7">Extended</text>
<text x="115.3" y="102.5">B</text>
<text x="115.3" y="105">C</text>
<text x="115.3" y="107.5">D</text>
<text x="125.9" y="102.5">S3</text>
<text x="125.9" y="105">S4</text>
<text x="125.9" y="107.5">S5</text>
<text x="125.9" y="110.1">S6</text>
<text x="125.9" y="112.6">S7</text>
<text x="30.6" y="115.2">RJ45</text>
<text x="31.8" y="117.7">J2</text>
<text x="96.5" y="115.2">R1</text>
<text x="96.5" y="117.7">10k</text>
<text x="122.8" y="118.4" transform="rotate(-90 122.8 118.4)">VSS</text>
<text x="125.9" y="115.2">S8</text>
<text x="125.9" y="117.7">S9</text>
<text x="119.9" y="130.4">GND</text>
<text x="33.5" y="135.5">Conn_01x05</text>
<text x="38.2" y="138">J5</text>
<text x="111.7" y="148.2">+3V3</text>
<text x="122.2" y="148.2">PWR_FLAG</text>
<text x="33.5" y="155.8">Conn_01x05</text>
<text x="38.2" y="158.3">J6</text>
<text x="66.5" y="160.9">GND</text>
<text x="118.1" y="164.7">C1</text>
<text x="118.1" y="167.2">100nF</text>
<text x="130.8" y="164.7">C2</text>
<text x="130.8" y="167.2">100nF</text>
<text x="112.3" y="183.7">GND</text>
<text x="122.2" y="183.7">PWR_FLAG</text>
</g>
<g font-size="1.8" fill="#a90000">
<text x="41.2" y="40.4">1</text>
<text x="121.7" y="39.4" transform="rotate(-90 121.7 39.4)">16</text>
<text x="188.6" y="40.4">A</text>
<text x="200.6" y="40.4">S1</text>
<text x="258.4" y="40.4">A</text>
<text x="270.5" y="40.4">S1</text>
<text x="328.3" y="40.4">A</text>
<text x="340.3" y="40.4">S1</text>
<text x="41.2" y="45.5">3</text>
<text x="41.2" y="42.9">2</text>
<text x="130.8" y="45.5">14</text>
<text x="131.4" y="42.9">3</text>
<text x="188.5" y="42.9">C</text>
<text x="188.5" y="45.5">B</text>
<text x="200.6" y="45.5">S2</text>
<text x="258.3" y="42.9">C</text>
<text x="258.3" y="45.5">B</text>
<text x="270.5" y="45.5">S2</text>
<text x="328.2" y="42.9">C</text>
<text x="328.2" y="45.5">B</text>
<text x="340.3" y="45.5">S2</text>
<text x="41.2" y="53.1">6</text>
<text x="41.2" y="50.5">5</text>
<text x="41.2" y="48">4</text>
<text x="110.4" y="48">10</text>
<text x="110.4" y="50.5">13</text>
<text x="110.4" y="53.1">12</text>
<text x="130.8" y="50.5">15</text>
<text x="131.4" y="48">2</text>
<text x="131.4" y="53.1">1</text>
<text x="41.2" y="58.2">8</text>
<text x="41.2" y="55.6">7</text>
<text x="82.5" y="55.6">1</text>
<text x="110.4" y="55.6">11</text>
<text x="131.4" y="55.6">6</text>
<text x="131.4" y="58.2">7</text>
<text x="131.4" y="60.7">4</text>
<text x="131.4" y="63.2">9</text>
<text x="131.4" y="65.8">5</text>
<text x="188.6" y="65.8">A</text>
<text x="200.6" y="65.8">S1</text>
<text x="258.4" y="65.8">A</text>
<text x="270.5" y="65.8">S1</text>
<text x="328.3" y="65.8">A</text>
<text x="340.3" y="65.8">S1</text>
<text x="121.7" y="71.8" transform="rotate(-90 121.7 71.8)">8</text>
<text x="188.5" y="68.3">C</text>
<text x="188.5" y="70.9">B</text>
<text x="200.6" y="70.9">S2</text>
<text x="258.3" y="68.3">C</text>
<text x="258.3" y="70.9">B</text>
<text x="270.5" y="70.9">S2</text>
<text x="328.2" y="68.3">C</text>
<text x="328.2" y="70.9">B</text>
<text x="340.3" y="70.9">S2</text>
<text x="41.2" y="93.7">2</text>
<text x="41.2" y="91.2">1</text>
<text x="121.7" y="90.2" transform="rotate(-90 121.7 90.2)">16</text>
<text x="131.4" y="93.7">3</text>
<text x="188.5" y="93.7">C</text>
<text x="188.6" y="91.2">A</text>
<text x="200.6" y="91.2">S1</text>
<text x="258.3" y="93.7">C</text>
<text x="258.4" y="91.2">A</text>
<text x="270.5" y="91.2">S1</text>
<text x="328.2" y="93.7">C</text>
<text x="328.3" y="91.2">A</text>
<text x="340.3" y="91.2">S1</text>
<text x="41.2" y="101.3">5</text>
<text x="41.2" y="98.8">4</text>
<text x="41.2" y="96.3">3</text>
<text x="110.4" y="98.8">10</text>
<text x="110.4" y="101.3">13</text>
<text x="130.8" y="96.3">14</text>
<text x="130.8" y="101.3">15</text>
<text x="131.4" y="98.8">2</text>
<text x="188.5" y="96.3">B</text>
<text x="200.6" y="96.3">S2</text>
<text x="258.3" y="96.3">B</text>
<text x="270.5" y="96.3">S2</text>
<text x="328.2" y="96.3">B</text>
<text x="340.3" y="96.3">S2</text>
<text x="41.2" y="106.4">7</text>
<text x="41.2" y="103.9">6</text>
<text x="82.5" y="106.4">1</text>
<text x="110.4" y="103.9">12</text>
<text x="110.4" y="106.4">11</text>
<text x="131.4" y="103.9">1</text>
<text x="131.4" y="106.4">6</text>
<text x="41.2" y="109">8</text>
<text x="131.4" y="109">7</text>
<text x="131.4" y="111.5">4</text>
<text x="131.4" y="114">9</text>
<text x="131.4" y="116.6">5</text>
<text x="41.8" y="120.4">1</text>
<text x="41.8" y="122.9">2</text>
<text x="41.8" y="125.5">3</text>
<text x="121.7" y="122.6" transform="rotate(-90 121.7 122.6)">8</text>
<text x="41.8" y="128">4</text>
<text x="41.8" y="130.6">5</text>
<text x="41.8" y="140.7">1</text>
<text x="41.8" y="143.3">2</text>
<text x="41.8" y="145.8">3</text>
<text x="41.8" y="148.3">4</text>
<text x="41.8" y="150.9">5</text>
<text x="184.7" y="153.4">C</text>
<text x="184.7" y="156">B</text>
<text x="184.8" y="150.9">A</text>
<text x="196.8" y="150.9">S1</text>
<text x="196.8" y="156">S2</text>
</g>
<g font-size="1.8" fill="#0f0f0f">
<text x="76.2" y="40.3">SA</text>
<text x="162.6" y="40.3">SA</text>
<text x="222.2" y="40.3">SC</text>
<text x="232.4" y="40.3">SA</text>
<text x="292.1" y="40.3">SC</text>
<text x="302.3" y="40.3">SA</text>
<text x="361.9" y="40.3">SC</text>
<text x="76.2" y="42.8">SB</text>
<text x="76.2" y="45.4">SC</text>
<text x="139.7" y="47.9">D3</text>
<text x="139.7" y="42.8">D1</text>
<text x="139.7" y="45.4">D2</text>
<text x="162.4" y="45.4">SB</text>
<text x="222.2" y="45.4">D1</text>
<text x="232.3" y="45.4">SB</text>
<text x="292.1" y="45.4">D4</text>
<text x="302.1" y="45.4">SB</text>
<text x="361.9" y="45.4">D7</text>
<text x="139.7" y="50.5">D4</text>
<text x="139.7" y="53">D5</text>
<text x="82.5" y="59.3">X1</text>
<text x="139.7" y="58.1">D7</text>
<text x="139.7" y="55.5">D6</text>
<text x="139.7" y="60.6">D8</text>
<text x="139.7" y="63.2">D9</text>
<text x="162.6" y="65.7">SA</text>
<text x="222.2" y="65.7">SC</text>
<text x="232.4" y="65.7">SA</text>
<text x="292.1" y="65.7">SC</text>
<text x="302.3" y="65.7">SA</text>
<text x="361.9" y="65.7">SC</text>
<text x="162.4" y="70.8">SB</text>
<text x="222.2" y="70.8">D2</text>
<text x="232.3" y="70.8">SB</text>
<text x="292.1" y="70.8">D5</text>
<text x="302.1" y="70.8">SB</text>
<text x="361.9" y="70.8">D8</text>
<text x="162.6" y="91.1">SA</text>
<text x="222.2" y="91.1">SC</text>
<text x="232.4" y="91.1">SA</text>
<text x="292.1" y="91.1">SC</text>
<text x="302.3" y="91.1">SA</text>
<text x="361.9" y="91.1">SC</text>
<text x="139.7" y="101.3">D4</text>
<text x="162.4" y="96.2">SB</text>
<text x="222.2" y="96.2">D3</text>
<text x="232.3" y="96.2">SB</text>
<text x="292.1" y="96.2">D6</text>
<text x="302.1" y="96.2">SB</text>
<text x="361.9" y="96.2">D9</text>
<text x="139.7" y="106.3">D6</text>
<text x="139.7" y="103.8">D5</text>
<text x="82.5" y="110.1">X2</text>
<text x="50.8" y="143.2">X1</text>
<text x="50.8" y="145.7">X2</text>
</g>
<g font-size="1.8" fill="#0000c2">
<text x="166.1" y="218.6">Use</text>
<text x="166.1" y="220.6">1/2</text>
<text x="170.7" y="218.6">Cases:</text>
<text x="171" y="220.6">&amp;</text>
<text x="173.7" y="220.6">4/5</text>
<text x="166.1" y="222.7">1/2/3</text>
<text x="166.1" y="224.7">1/2/4/5</text>
<text x="166.1" y="226.8">3/6/7/8,</text>
<text x="173.5" y="222.7">&amp;</text>
<text x="176.3" y="222.7">4/5/6</text>
<text x="176.7" y="226.8">3/6/7/8/9</text>
<text x="189.2" y="226.8">as</text>
<text x="192.5" y="226.8">a</text>
<text x="194.9" y="226.8">weirdo</text>
<text x="166.1" y="228.8">1..9</text>
<text x="170.9" y="228.8">as</text>
<text x="174.2" y="228.8">a</text>
<text x="176.5" y="228.8">maximum</text>
</g>
</svg>
